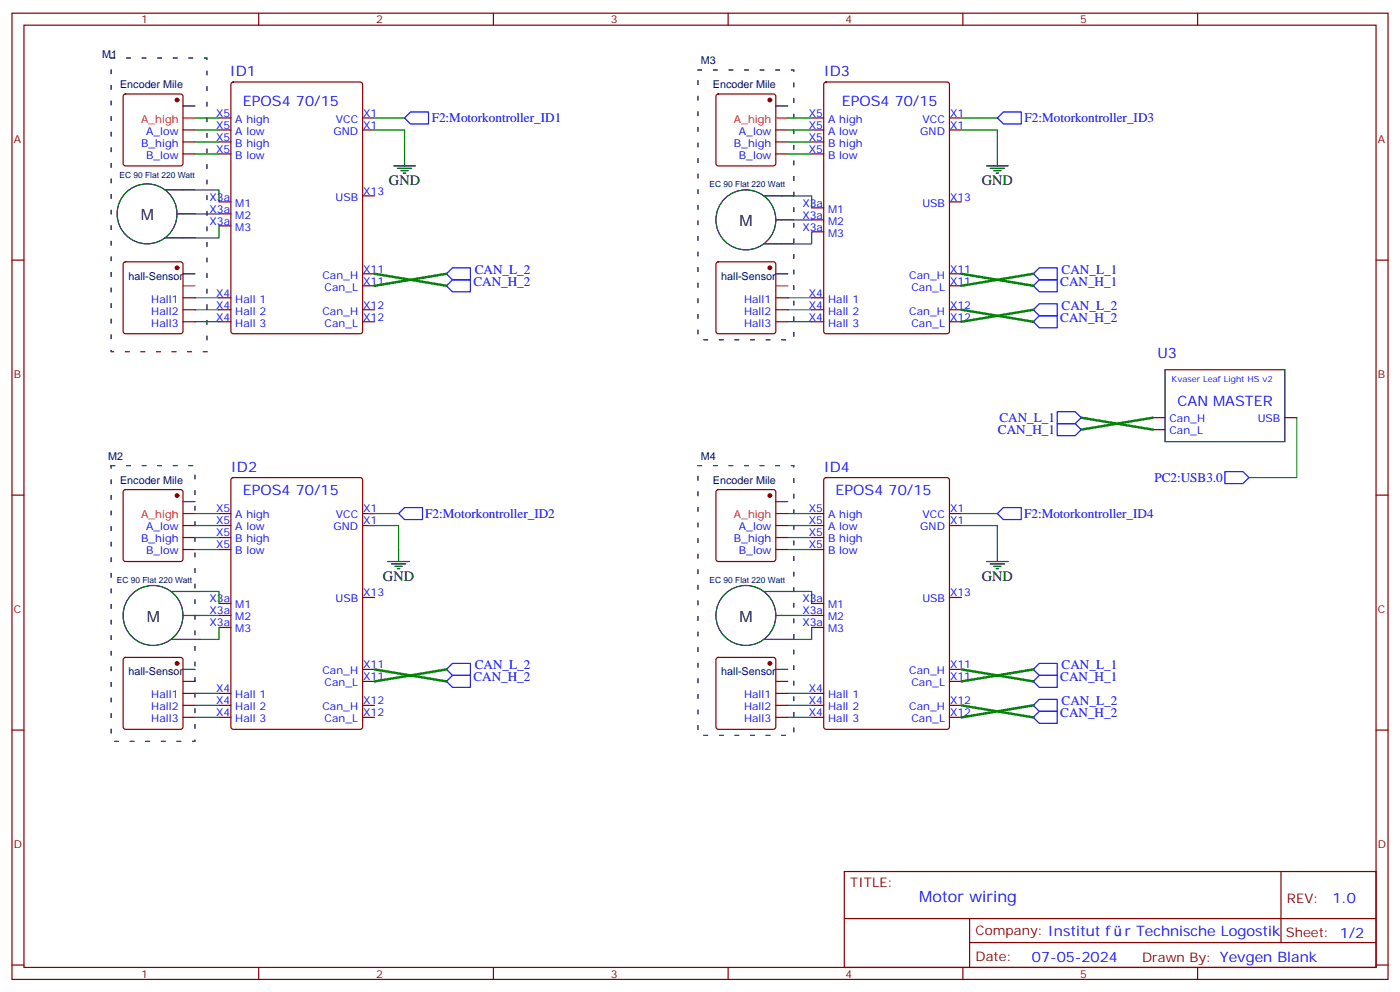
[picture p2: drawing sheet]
<svg xmlns="http://www.w3.org/2000/svg" width="412mm" height="292mm" viewBox="0 0 412 292" stroke-linecap="round" stroke-linejoin="round" font-family="sans-serif">
<g fill="none" stroke="#870000" stroke-width=".35">
<path d="M3.5 3.9h405.4v284.3h-405.4zM7.1 7.4h398.2v277.3h-398.2zM76.2 3.9v3.5M145.3 3.9v3.5M214.5 3.9v3.5M283.6 3.9v3.5M352.8 3.9v3.5M36.5 27.9l.5-.2h16.2l.5 .2 .2 .5v19.7l-.2 .5-.5 .2h-16.2l-.5-.2-.2-.5v-19.7zM53.9 38.2h3.5M64.5 38.2h3.5M64.5 34.7h3.5M68.2 24.3l.5-.2h37.4l.7 .5v72.9l-.4 .7h-37.7l-.6-.4-.1-73z"/>
<path d="M106.8 38.2h3.5M106.8 34.7h3.5M211.1 27.9l.5-.2h16.2l.5 .2 .2 .5v19.7l-.2 .5-.5 .2h-16.2l-.5-.2-.2-.5v-19.7zM228.5 38.2h3.6M239.1 38.2h3.5M239.1 34.7h3.5M242.9 24.3l.4-.2h35.7l.6 .5 .1 72.9-.5 .7h-35.9l-.6-.4-.1-73zM279.7 38.2h3.5M279.7 34.7h3.5M53.9 41.8h3.5M53.9 45.3h3.5M64.5 41.8h3.5"/>
<path d="M64.5 45.3h3.5M64.5 59.4h3.5M106.8 57.6h3.5M228.5 41.8h3.6M228.5 45.3h3.6M239.1 41.8h3.5M239.1 45.3h3.5M279.7 59.4h3.5M3.5 76.6h3.6M36.5 77.3l.5-.3h16.2l.5 .3 .2 .5v19.7l-.2 .5-.5 .2h-16.2l-.5-.2-.2-.5v-19.7zM64.5 62.9h3.5M64.5 66.5h3.5"/>
<path d="M211.1 77.3l.5-.3h16.2l.5 .3 .2 .5v19.7l-.2 .5-.5 .2h-16.2l-.5-.2-.2-.5v-19.7zM239.1 68.2h3.5M239.1 64.7h3.5M239.1 61.2h3.5M405.3 76.6h3.6M53.9 87.6h3.5M53.9 91.2h3.5M53.9 94.7h3.5M64.5 87.6h3.5M64.5 91.2h3.5M64.5 94.7h3.5M106.8 91.2h3.5"/>
<path d="M106.8 94.7h3.5M106.8 80.6h3.5M106.8 84.1h3.5M228.5 87.6h3.6M228.5 91.2h3.6M228.5 94.7h3.6M239.1 87.6h3.5M239.1 91.2h3.5M239.1 94.7h3.5M279.7 91.2h3.5M279.7 94.7h3.5M279.7 80.6h3.5"/>
<path d="M279.7 84.1h3.5M339.7 126.4h3.5M339.7 122.9h3.5M378.5 122.9h3.5M3.5 145.7h3.6M36.5 144.3l.5-.2h16.2l.5 .2 .2 .5v19.7l-.2 .5-.5 .2h-16.2l-.5-.2-.2-.5v-19.7zM53.9 158.2h3.5M53.9 154.7h3.5M64.5 158.2h3.5M64.5 154.7h3.5M64.5 151.1h3.5M68.2 140.8l.5-.3h37.4l.7 .5v72.9l-.4 .7h-37.7l-.6-.4-.1-72.9z"/>
<path d="M106.8 154.7h3.5M106.8 151.1h3.5M211.1 144.3l.5-.2h16.2l.5 .2 .2 .5v19.7l-.2 .5-.5 .2h-16.2l-.5-.2-.2-.5v-19.7zM228.5 158.2h3.6M228.5 154.7h3.6M239.1 158.2h3.5M239.1 154.7h3.5M239.1 151.1h3.5M242.9 140.8l.4-.3h35.7l.6 .5 .1 72.9-.5 .7h-35.9l-.6-.4-.1-72.9zM279.7 154.7h3.5M279.7 151.1h3.5M405.3 145.7h3.6"/>
<path d="M53.9 161.7h3.5M64.5 161.7h3.5M64.5 177.6h3.5M106.8 175.8h3.5M228.5 161.7h3.6M239.1 161.7h3.5M239.1 177.6h3.5M279.7 175.8h3.5M36.5 193.7l.5-.2h16.2l.5 .2 .2 .5v19.7l-.2 .5-.5 .2h-16.2l-.5-.2-.2-.5v-19.7zM64.5 184.6h3.5M64.5 181.1h3.5M106.8 197h3.5"/>
<path d="M211.1 193.7l.5-.2h16.2l.5 .2 .2 .5v19.7l-.2 .5-.5 .2h-16.2l-.5-.2-.2-.5v-19.7zM239.1 184.6h3.5M239.1 181.1h3.5M279.7 197h3.5M3.5 214.8h3.6M53.9 211.1h3.5M53.9 207.6h3.5M53.9 204h3.5M64.5 211.1h3.5M64.5 207.6h3.5M64.5 204h3.5M106.8 200.5h3.5"/>
<path d="M106.8 211.1h3.5M106.8 207.6h3.5M228.5 211.1h3.6M228.5 207.6h3.6M228.5 204h3.6M239.1 211.1h3.5M239.1 207.6h3.5M239.1 204h3.5M279.7 200.5h3.5M279.7 211.1h3.5M279.7 207.6h3.5M405.3 214.8h3.6"/>
<path d="M248.7 256.5h156.6v28.2h-156.6zM377.3 256.5v20.9M248.7 270.3h156.5M285.6 277.4h119.6M285.6 270.3v14.1M3.5 284h3.6M76.2 284.7v3.5M145.3 284.7v3.5M214.5 284.7v3.5M283.6 284.7v3.5M352.8 284.7v3.5M405.3 284h3.6"/>
</g>
<g fill="#870000" stroke="#870000" stroke-width=".35">
<circle cx="52.1" cy="195.2" r=".53"/>
<circle cx="52.1" cy="145.8" r=".53"/>
<circle cx="52.1" cy="29.4" r=".53"/>
<circle cx="52.1" cy="78.8" r=".53"/>
<circle cx="226.8" cy="78.8" r=".53"/>
<circle cx="226.8" cy="29.4" r=".53"/>
<circle cx="226.8" cy="145.8" r=".53"/>
<circle cx="226.8" cy="195.2" r=".53"/>
</g>
<g fill="none" stroke="#000" stroke-width=".35">
<path d="M53.9 31.2h3.5M228.5 31.2h3.6M48.6 55.9h8.8M116 48.8h6.3M117.1 49.5h4.2M118.1 50.2h2.1M118.8 50.9h.7M119.2 45.3v3.5M225 57.6h8.8M290.6 48.8h6.4M291.7 49.5h4.2M292.7 50.2h2.2"/>
<path d="M293.4 50.9h.7M293.8 45.3v3.5M48.6 70h8.8M52.1 62.9h5.3M225 71.8h8.8M228.5 64.7h5.3M53.9 80.6h3.5M228.5 80.6h3.6M343.2 108.8h35.3v21.2h-35.3zM53.9 147.6h3.5M228.5 147.6h3.6M50.4 174.1h8.8"/>
<path d="M114.2 165.2h6.4M115.3 165.9h4.2M116.3 166.7h2.2M117.1 167.4h.7M117.4 161.7v3.5M225 174.1h8.8M290.6 165.2h6.4M291.7 165.9h4.2M292.7 166.7h2.2M293.4 167.4h.7M293.8 161.7v3.5M50.4 188.2h8.8"/>
<path d="M53.9 197h3.5M53.9 181.1h5.3M225 188.2h8.8M228.5 197h3.6M228.5 181.1h5.3"/>
<circle cx="43.3" cy="62.9" r="8.8"/>
<circle cx="219.7" cy="64.7" r="8.8"/>
<circle cx="45.1" cy="181.1" r="8.8"/>
<circle cx="219.7" cy="181.1" r="8.8"/>
</g>
<path d="M53.9 34.7h3.5M228.5 34.7h3.6M53.9 84.1h3.5M228.5 84.1h3.6M53.9 151.1h3.5M228.5 151.1h3.6M53.9 200.5h3.5M228.5 200.5h3.6" fill="none" stroke="#f00" stroke-width=".35"/>
<g fill="none" stroke="#008700" stroke-width=".35">
<path d="M57.4 34.7h7.1M57.4 38.2h7.1M110.3 38.2h8.9v7.1M110.3 34.7h8.9M232.1 34.7h7M232.1 38.2h7M283.2 38.2h10.6v7.1M283.2 34.7h10.6M57.4 55.9h7.1v3.5M57.4 41.8h7.1M57.4 45.3h7.1M232.1 41.8h7"/>
<path d="M232.1 45.3h7M233.8 57.6h5.3v3.6M57.4 62.9h7.1M64.5 66.5v3.5h-7.1M233.8 64.7h5.3M239.1 68.2v3.6h-5.3M57.4 94.7h7.1M57.4 91.2h7.1M57.4 87.6h7.1M232.1 94.7h7M232.1 91.2h7M232.1 87.6h7"/>
<path d="M382 122.9v17.6h-14.1M57.4 158.2h7.1M57.4 154.7h7.1M57.4 151.1h7.1M108.6 154.7h8.8v7M108.6 151.1h8.8M232.1 158.2h7M232.1 154.7h7M232.1 151.1h7M283.2 154.7h10.6v7M283.2 151.1h10.6M57.4 161.7h7.1"/>
<path d="M59.2 174.1h5.3v3.5M232.1 161.7h7M233.8 174.1h5.3v3.5M59.2 181.1h5.3M64.5 184.6v3.6h-5.3M233.8 181.1h5.3M239.1 184.6v3.6h-5.3M57.4 204h7.1M57.4 207.6h7.1M57.4 211.1h7.1M232.1 204h7M232.1 207.6h7"/>
<path d="M232.1 211.1h7"/>
</g>
<path d="M32.7 17.1h28.3v86.4h-28.3zM205.6 20.6h28.2v79.4h-28.2zM32.7 137h24.7v81.2h-24.7zM205.6 137h28.2v79.4h-28.2z" fill="none" stroke="#000" stroke-width=".35" stroke-dasharray="1.1 3.5"/>
<g fill="none" stroke="#00f" stroke-width=".35">
<path d="M119.2 34.7l1.7-1.8h5.3v3.6h-5.3zM293.8 34.7l1.8-1.8h5.2v3.6h-5.2zM133.3 78.8h5.3v3.5h-5.3l-1.8-1.7zM306.1 78.8h5.3v3.5h-5.3l-1.7-1.7zM133.3 82.3h5.3v3.6h-5.3l-1.8-1.8zM306.1 82.3h5.3v3.6h-5.3l-1.7-1.8zM306.1 92.9h5.3v3.5h-5.3l-1.7-1.7zM306.1 89.4h5.3v3.5h-5.3l-1.7-1.7zM311.4 124.7h5.3l1.8 1.7-1.8 1.8h-5.3zM311.4 121.1h5.3l1.8 1.8-1.8 1.8h-5.3zM360.8 138.8h5.3l1.8 1.7-1.8 1.8h-5.3zM119.2 149.4h5.3v3.5h-5.3l-1.8-1.8z"/>
<path d="M295.6 149.4h5.2v3.5h-5.2l-1.8-1.8zM133.3 195.2h5.3v3.6h-5.3l-1.8-1.8zM133.3 198.8h5.3v3.5h-5.3l-1.8-1.8zM306.1 195.2h5.3v3.6h-5.3l-1.7-1.8zM306.1 198.8h5.3v3.5h-5.3l-1.7-1.8zM306.1 205.8h5.3v3.5h-5.3l-1.7-1.7zM306.1 209.3h5.3v3.6h-5.3l-1.7-1.8z"/>
</g>
<g fill="none" stroke="#008700" stroke-width=".71">
<path d="M110.3 80.6l21.2 3.5M131.5 80.6l-21.2 3.5M283.2 80.6l21.2 3.5M283.2 91.2l21.2 3.5M304.4 80.6l-21.2 3.5M304.4 91.2l-21.2 3.5M318.5 122.9l21.2 3.5M339.7 122.9l-21.2 3.5M110.3 197l21.2 3.5M131.5 197l-21.2 3.5M283.2 197l21.2 3.5M304.4 197l-21.2 3.5"/>
<path d="M283.2 207.6l21.2 3.5M304.4 207.6l-21.2 3.5"/>
</g>
<g font-size="4.6">
<text x="41.5" y="64.8">M</text>
<text x="217.8" y="66.6">M</text>
<text x="43.2" y="183">M</text>
<text x="217.8" y="183">M</text>
</g>
<text font-size="4.6" fill="#00f" x="270.8" y="265.5">Motor wiring</text>
<g font-size="4.2" fill="#00f">
<text x="67.7" y="22.3">ID1</text>
<text x="242.6" y="22.4">ID3</text>
<text x="71.5" y="31.2">EPOS4 70/15</text>
<text x="247.9" y="31.2">EPOS4 70/15</text>
<text x="340.9" y="105.3">U3</text>
<text x="346.9" y="119.4">CAN MASTER</text>
<text x="68" y="138.8">ID2</text>
<text x="242.6" y="138.8">ID4</text>
<text x="71.5" y="145.7">EPOS4 70/15</text>
<text x="246.1" y="145.7">EPOS4 70/15</text>
<text x="392.5" y="265.7">1.0</text>
<text x="331.4" y="275.5">r Technische Logostik</text>
<text x="304" y="283.1">07-05-2024</text>
</g>
<g font-size="4.2">
<text x="114.6" y="54.5">GND</text>
<text x="289.2" y="54.5">GND</text>
<text x="112.8" y="170.9">GND</text>
<text x="289.2" y="170.9">GND</text>
</g>
<g font-size="3.9" fill="#00f">
<text x="127.2" y="36">F2:Motorkontroller_ID1</text>
<text x="301.8" y="36">F2:Motorkontroller_ID3</text>
<text x="139.9" y="80.6">CAN_L_2</text>
<text x="312.7" y="80.6">CAN_L_1</text>
<text x="139.4" y="84.1">CAN_H_2</text>
<text x="312.3" y="84.1">CAN_H_1</text>
<text x="312.3" y="94.7">CAN_H_2</text>
<text x="312.7" y="91.2">CAN_L_2</text>
<text x="294.4" y="124.2">CAN_L_1</text>
<text x="294" y="127.7">CAN_H_1</text>
<text x="340.1" y="141.8">PC2:USB3.0</text>
<text x="125.3" y="152.4">F2:Motorkontroller_ID2</text>
<text x="301.7" y="152.4">F2:Motorkontroller_ID4</text>
<text x="139.9" y="197">CAN_L_2</text>
<text x="312.7" y="197">CAN_L_1</text>
<text x="139.4" y="200.5">CAN_H_2</text>
<text x="312.3" y="200.5">CAN_H_1</text>
<text x="312.7" y="207.6">CAN_L_2</text>
<text x="312.3" y="211.1">CAN_H_2</text>
</g>
<g font-size="3.9" fill="#800">
<text x="250.5" y="261.1">TITLE:</text>
<text x="379.1" y="265.7">REV:</text>
<text x="287.4" y="275.3">Company: Institut f</text>
<text x="378.8" y="275.9">Sheet: 1/2</text>
<text x="287.4" y="282.9">Date:</text>
<text x="336.4" y="283">Drawn By: Yevgen Blank</text>
</g>
<g font-size="3.2" fill="#800">
<text x="41.6" y="6.9">1</text>
<text x="110.8" y="6.9">2</text>
<text x="179.9" y="6.9">3</text>
<text x="249.1" y="6.9">4</text>
<text x="318.2" y="6.9">5</text>
<text x="4.1" y="42">A</text>
<text x="405.9" y="42">A</text>
<text x="4.1" y="111.1">B</text>
<text x="405.9" y="111.1">B</text>
<text x="4.1" y="180.3">C</text>
<text x="405.9" y="180.3">C</text>
<text x="4.1" y="249.4">D</text>
<text x="405.9" y="249.4">D</text>
<text x="41.6" y="287.7">1</text>
<text x="110.8" y="287.7">2</text>
<text x="179.9" y="287.7">3</text>
<text x="249.1" y="287.7">4</text>
<text x="318.2" y="287.7">5</text>
</g>
<g font-size="3.2" fill="#000080">
<text x="30.1" y="17.1">M1</text>
<text x="206.5" y="18.8">M3</text>
<text x="35.4" y="25.9">Encoder Mile</text>
<text x="210" y="25.9">Encoder Mile</text>
<text x="37.8" y="82.3">hall-Sensor</text>
<text x="212.5" y="82.3">hall-Sensor</text>
<text x="31.9" y="135.3">M2</text>
<text x="206.5" y="135.3">M4</text>
<text x="35.4" y="142.3">Encoder Mile</text>
<text x="210" y="142.3">Encoder Mile</text>
<text x="37.8" y="198.8">hall-Sensor</text>
<text x="212.5" y="198.8">hall-Sensor</text>
</g>
<g font-size="3.2" fill="#00f">
<text x="63.6" y="34.4">X5</text>
<text x="107" y="34.4">X1</text>
<text x="238.3" y="34.4">X5</text>
<text x="279.9" y="34.4">X1</text>
<text x="43" y="39.7">A_low</text>
<text x="63.6" y="37.9">X5</text>
<text x="63.6" y="41.4">X5</text>
<text x="69.3" y="36.1">A high</text>
<text x="69.3" y="39.7">A low</text>
<text x="98.2" y="39.7">GND</text>
<text x="98.9" y="36.1">VCC</text>
<text x="107" y="37.9">X1</text>
<text x="217.6" y="39.7">A_low</text>
<text x="238.3" y="41.4">X5</text>
<text x="238.3" y="37.9">X5</text>
<text x="243.9" y="39.7">A low</text>
<text x="243.9" y="36.1">A high</text>
<text x="271.1" y="39.7">GND</text>
<text x="271.8" y="36.1">VCC</text>
<text x="279.9" y="37.9">X1</text>
<text x="41.5" y="43.2">B_high</text>
<text x="43" y="46.7">B_low</text>
<text x="63.6" y="44.9">X5</text>
<text x="69.3" y="43.2">B high</text>
<text x="69.3" y="46.7">B low</text>
<text x="216.2" y="43.2">B_high</text>
<text x="217.6" y="46.7">B_low</text>
<text x="238.3" y="44.9">X5</text>
<text x="243.9" y="46.7">B low</text>
<text x="243.9" y="43.2">B high</text>
<text x="61.7" y="59.1">X3a</text>
<text x="98.9" y="59.1">USB</text>
<text x="107" y="57.3">X13</text>
<text x="279.9" y="59.1">X13</text>
<text x="61.7" y="62.6">X3a</text>
<text x="69.3" y="60.8">M1</text>
<text x="69.3" y="64.3">M2</text>
<text x="236.4" y="64.3">X3a</text>
<text x="236.4" y="60.8">X3a</text>
<text x="243.9" y="62.6">M1</text>
<text x="271.7" y="60.8">USB</text>
<text x="61.7" y="66.1">X3a</text>
<text x="69.3" y="67.9">M3</text>
<text x="236.4" y="67.9">X3a</text>
<text x="243.9" y="69.6">M3</text>
<text x="243.9" y="66.1">M2</text>
<text x="95" y="82">Can_H</text>
<text x="107" y="80.2">X11</text>
<text x="107" y="83.7">X11</text>
<text x="267.9" y="82">Can_H</text>
<text x="279.9" y="83.7">X11</text>
<text x="279.9" y="80.2">X11</text>
<text x="44.6" y="89">Hall1</text>
<text x="63.6" y="87.3">X4</text>
<text x="69.3" y="89">Hall 1</text>
<text x="95.6" y="85.5">Can_L</text>
<text x="219.2" y="89">Hall1</text>
<text x="238.3" y="87.3">X4</text>
<text x="243.9" y="89">Hall 1</text>
<text x="268.5" y="85.5">Can_L</text>
<text x="44.6" y="92.6">Hall2</text>
<text x="63.6" y="90.8">X4</text>
<text x="63.6" y="94.3">X4</text>
<text x="69.3" y="92.6">Hall 2</text>
<text x="95" y="92.6">Can_H</text>
<text x="107" y="90.8">X12</text>
<text x="107" y="94.3">X12</text>
<text x="219.2" y="92.6">Hall2</text>
<text x="238.3" y="94.3">X4</text>
<text x="238.3" y="90.8">X4</text>
<text x="243.9" y="92.6">Hall 2</text>
<text x="267.9" y="92.6">Can_H</text>
<text x="279.9" y="94.3">X12</text>
<text x="279.9" y="90.8">X12</text>
<text x="44.6" y="96.1">Hall3</text>
<text x="69.3" y="96.1">Hall 3</text>
<text x="95.6" y="96.1">Can_L</text>
<text x="219.2" y="96.1">Hall3</text>
<text x="243.9" y="96.1">Hall 3</text>
<text x="268.5" y="96.1">Can_L</text>
<text x="344.5" y="124.3">Can_H</text>
<text x="370.5" y="124.3">USB</text>
<text x="344.5" y="127.8">Can_L</text>
<text x="63.6" y="154.3">X5</text>
<text x="63.6" y="150.8">X5</text>
<text x="69.3" y="152.5">A high</text>
<text x="98.9" y="152.5">VCC</text>
<text x="107" y="154.3">X1</text>
<text x="107" y="150.8">X1</text>
<text x="238.3" y="150.8">X5</text>
<text x="238.3" y="154.3">X5</text>
<text x="243.9" y="152.5">A high</text>
<text x="271.8" y="152.5">VCC</text>
<text x="279.9" y="150.8">X1</text>
<text x="279.9" y="154.3">X1</text>
<text x="41.5" y="159.6">B_high</text>
<text x="43" y="156.1">A_low</text>
<text x="63.6" y="161.4">X5</text>
<text x="63.6" y="157.8">X5</text>
<text x="69.3" y="159.6">B high</text>
<text x="69.3" y="156.1">A low</text>
<text x="98.2" y="156.1">GND</text>
<text x="216.2" y="159.6">B_high</text>
<text x="217.6" y="156.1">A_low</text>
<text x="238.3" y="157.8">X5</text>
<text x="238.3" y="161.4">X5</text>
<text x="243.9" y="156.1">A low</text>
<text x="243.9" y="159.6">B high</text>
<text x="271.1" y="156.1">GND</text>
<text x="43" y="163.1">B_low</text>
<text x="69.3" y="163.1">B low</text>
<text x="217.6" y="163.1">B_low</text>
<text x="243.9" y="163.1">B low</text>
<text x="61.7" y="177.2">X3a</text>
<text x="69.3" y="179">M1</text>
<text x="98.9" y="177.2">USB</text>
<text x="107" y="175.5">X13</text>
<text x="236.4" y="177.2">X3a</text>
<text x="243.9" y="179">M1</text>
<text x="271.7" y="177.2">USB</text>
<text x="279.9" y="175.5">X13</text>
<text x="61.7" y="184.3">X3a</text>
<text x="61.7" y="180.8">X3a</text>
<text x="69.3" y="182.5">M2</text>
<text x="236.4" y="180.8">X3a</text>
<text x="236.4" y="184.3">X3a</text>
<text x="243.9" y="182.5">M2</text>
<text x="69.3" y="186.1">M3</text>
<text x="243.9" y="186.1">M3</text>
<text x="107" y="196.6">X11</text>
<text x="279.9" y="196.6">X11</text>
<text x="63.6" y="203.7">X4</text>
<text x="95" y="198.4">Can_H</text>
<text x="95.6" y="201.9">Can_L</text>
<text x="107" y="200.2">X11</text>
<text x="238.3" y="203.7">X4</text>
<text x="267.9" y="198.4">Can_H</text>
<text x="268.5" y="201.9">Can_L</text>
<text x="279.9" y="200.2">X11</text>
<text x="44.6" y="205.5">Hall1</text>
<text x="44.6" y="209">Hall2</text>
<text x="63.6" y="207.2">X4</text>
<text x="69.3" y="209">Hall 2</text>
<text x="69.3" y="205.5">Hall 1</text>
<text x="95" y="209">Can_H</text>
<text x="107" y="207.2">X12</text>
<text x="219.2" y="205.5">Hall1</text>
<text x="219.2" y="209">Hall2</text>
<text x="238.3" y="207.2">X4</text>
<text x="243.9" y="205.5">Hall 1</text>
<text x="243.9" y="209">Hall 2</text>
<text x="267.9" y="209">Can_H</text>
<text x="279.9" y="207.2">X12</text>
<text x="44.6" y="212.5">Hall3</text>
<text x="63.6" y="210.7">X4</text>
<text x="69.3" y="212.5">Hall 3</text>
<text x="95.6" y="212.5">Can_L</text>
<text x="107" y="210.7">X12</text>
<text x="219.2" y="212.5">Hall3</text>
<text x="238.3" y="210.7">X4</text>
<text x="243.9" y="212.5">Hall 3</text>
<text x="268.5" y="212.5">Can_L</text>
<text x="279.9" y="210.7">X12</text>
</g>
<g font-size="3.2" fill="#f00">
<text x="41.6" y="36.1">A_high</text>
<text x="216.2" y="36.1">A_high</text>
<text x="41.6" y="152.5">A_high</text>
<text x="216.2" y="152.5">A_high</text>
</g>
<g font-size="2.5" fill="#000080">
<text x="35.2" y="52.4">EC 90 Flat 220 Watt</text>
<text x="209" y="55">EC 90 Flat 220 Watt</text>
<text x="34.4" y="171.4">EC 90 Flat 220 Watt</text>
<text x="209" y="171.4">EC 90 Flat 220 Watt</text>
</g>
<text font-size="2.5" fill="#00f" x="345.1" y="112.3">Kvaser Leaf Light HS v2</text>
</svg>
